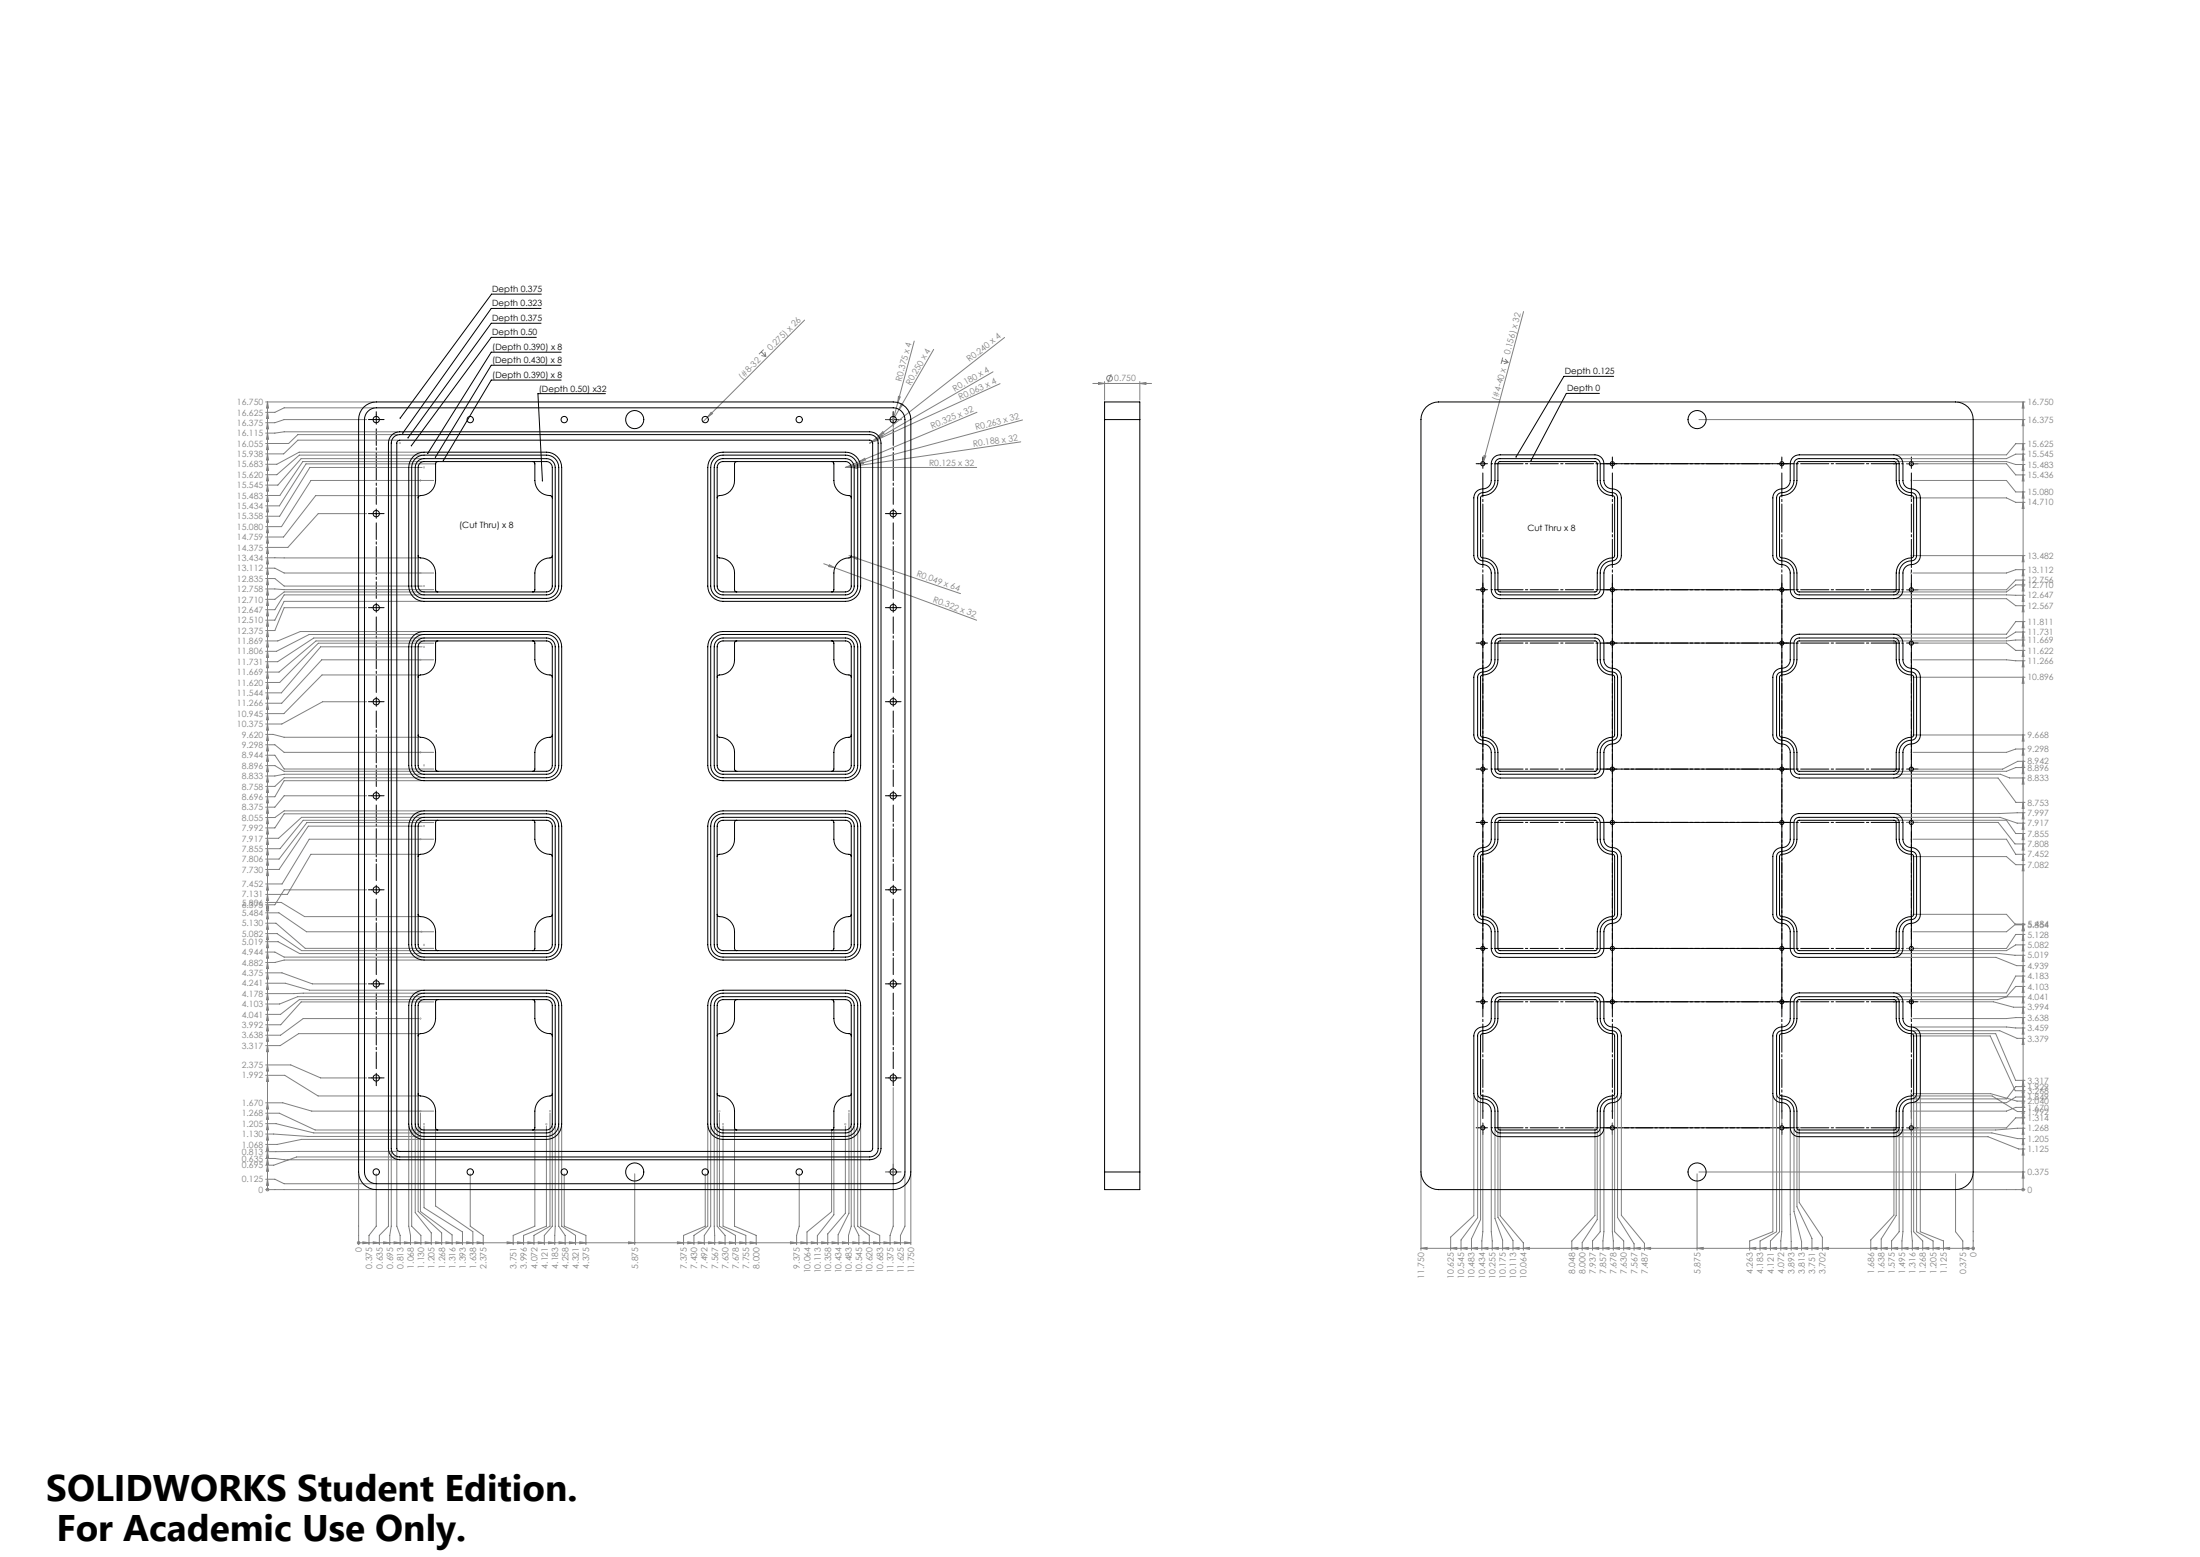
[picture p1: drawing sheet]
<svg xmlns="http://www.w3.org/2000/svg" width="1189mm" height="841mm" viewBox="0 0 1189 841" stroke-linecap="round" stroke-linejoin="round" font-family="sans-serif">
<g fill="none" stroke="#808080" stroke-width=".54">
<path d="M435 173l-53 52M823 168l-21 81M411 190l3 3M411 192l3 1M413 189l-3 2M413 190l1 3M494 184l-9 33M505 189l-19 32M543 182l-68 54M812 195l3 1M812 193l-1 4M813 194l2 2"/>
<path d="M815 196h-2M144 217h58M145 217v3h-1zM145 217v426M485 217l-2 10 3-6M486 214h1l-2 3zM487 218l1 1-2 2zM537 201l-63 36M540 207l-69 32M591 207h31M594 207h3l-3 1zM597 206v10"/>
<path d="M601 202l-2 5M616 207h3v1zM616 206v10M1058 217h36M1093 217v426M1093 217l1 3h-1zM145 228v4h-1zM145 223v3h-1zM145 240v3h-1zM145 234v3h-1zM198 227h-44l-5 1h-5M202 220h-48l-5 3h-5"/>
<path d="M215 238h-54l-8 7h-9M215 235h-54l-5 5h-12M215 233h-61l-10 1M382 225l-2 3M384 223h1l-3 2zM471 239l3-2 1 1zM471 239h-1M474 237l3-2v1zM474 237l-4 2M475 236l-5 3M477 233l1 1-3 2zM528 223l-71 29"/>
<path d="M552 239l-90 13M553 227l-96 25M918 227h176M1093 240l1 3h-1zM1093 227l1 3h-1zM1094 240h-5l-5 6h-59M145 256v4h-1zM145 251v3h-1zM145 245v3h-1zM228 249h-64l-13 19h-7M228 248h-65l-13 14h-6M228 246h-66l-12 10h-6"/>
<path d="M228 244h-66l-12 7h-6M228 252h-61l-16 27h-7M234 260h-66l-16 24h-8M236 251h-71l-14 22h-7M457 252h71M460 252h3v1zM462 252l3-1v1zM462 252h-5M463 251l3-2 1 1zM465 249l2-1h1zM802 249l-1 3M802 246h1l-1 3z"/>
<path d="M1025 249h59l5 2h5M1030 250h54l5 7h5M1034 260h50l5 6h5M1093 257l1 3h-1zM1093 251l1 3h-1zM1093 245l1 4h-1zM1094 245h-5l-5 3h-59M145 268v3h-1zM145 262v3h-1zM145 273v4h-1zM145 279v3h-1zM198 277h-26l-16 19h-12"/>
<path d="M226 268h-55l-18 22h-9M1034 269h50l5 2h5M1093 271l1 4h-1zM1093 266l1 3h-1zM145 296v3h-1zM145 290v3h-1zM145 284v4h-1zM144 318l90 1M144 307h5l5 3h80M144 301h82M144 313h5l5 4h74M145 318v3h-1z"/>
<path d="M145 307v3h-1zM145 301v4h-1zM145 313v3h-1zM228 320h-74l-5 4h-5M445 304l83 31M448 305l3 2-3-1zM459 300l1 1M460 301h3v1zM460 301l59 20M1034 300h60M1093 316l1 3h-1zM1093 313l1 4h-1z"/>
<path d="M1093 308l1 3h-1zM1093 300l1 3h-1zM1094 316h-5l-5 4h-59M1094 313h-5l-5 6h-54M1094 308h-5l-5 2h-50M145 335v3h-1zM145 329v4h-1zM145 324v3h-1zM198 328h-44l-5 13h-5M228 325h-74l-5 10h-5M228 321h-74l-5 8h-5M1025 321l69 1"/>
<path d="M1025 323h59l5 4h5M1093 336l1 3h-1zM1093 327l1 3h-1zM1093 322l1 3h-1zM1094 336h-5l-5 7h-59M145 341v3h-1zM145 357v4h-1zM145 352v3h-1zM145 346v3h-1zM228 346h-57l-20 17h-7M228 341h-66l-12 5h-6M228 345h-58l-20 12h-6"/>
<path d="M228 343h-61l-18 9h-5M228 349h-55l-21 25h-8M234 356h-60l-22 24h-8M234 347h-62l-21 22h-7M1030 347h54l5 4h5M1034 356h50l10 1M1093 351l1 4h-1zM1093 346l1 3h-1zM1093 341l1 4h-1zM1093 357l1 3h-1zM1094 346h-10h-59M1094 341h-5l-5 4h-59"/>
<path d="M145 363v3h-1zM145 380v3h-1zM145 369v3h-1zM145 374v4h-1zM198 379h-24l-22 12h-8M226 365h-52l-21 20h-9M1034 366h60M1093 366l1 3h-1zM144 397h4l6 1h72M145 391v3h-1zM145 397v3h-1zM145 385v4h-1z"/>
<path d="M1034 397h60M1093 397l1 3h-1zM144 414h5l5 3h74M144 408h5l5 7h80M144 402h5l5 4h80M145 419v3h-1zM145 414v3h-1zM145 408v3h-1zM145 402v4h-1zM228 418h-74l-5 1h-5M1025 418h56l5 2h8M1093 415l1 3h-1z"/>
<path d="M1093 411l1 4h-1zM1093 405l1 3h-1zM1094 415h-5l-5 2h-59M1094 411h-3l-9 4h-52M1094 405h-5l-5 1h-50M145 436v3h-1zM145 430v4h-1zM145 425v3h-1zM198 430h-44l-5 6h-5M228 440h-74l-5 7h-5M228 438h-74l-5 4h-5M228 422h-74l-5 8h-5"/>
<path d="M228 420h-74l-5 5h-5M1025 420h55l10 13h4M1093 439l1 3h-1zM1093 433l1 4h-1zM1093 420l1 4h-1zM1094 439h-69M145 458v4h-1zM145 453v3h-1zM145 447v4h-1zM145 442v3h-1zM228 443h-64l-13 15h-7M228 441h-65l-12 12h-7"/>
<path d="M228 446h-61l-16 24h-7M234 453h-67l-15 24h-8M234 444h-68l-15 20h-7M1025 443h59l5 7h5M1025 441h56l9 4h4M1030 444h50l9 12h5M1034 453h50l5 8h5M1093 456l1 3h-1zM1093 450l1 4h-1zM1093 445l1 3h-1zM145 477v4h-1zM145 464v3h-1z"/>
<path d="M145 470v3h-1zM226 461h-58l-13 22h-11M1034 463h50l5 4h5M1093 467l1 3h-1zM1093 461l1 4h-1zM144 499h5l16 13h69M144 493h7l15 10h68M144 487h8l13 8h61M145 489v3h-1zM145 499v3h-1zM145 493v3h-1zM145 487v4h-1z"/>
<path d="M145 483v3h-1zM198 481h-44l-5 8h-5M1034 494h50l5 6h5M1093 499l1 3h-1zM1093 500l1 3h-1zM1094 499h-5l-5 4h-50M144 514h5l5 3h74M144 509h6l12 6h66M144 504h6l13 9h65M145 520v3h-1zM145 514v4h-1zM145 509v3h-1z"/>
<path d="M145 504v4h-1zM228 519h-74l-5 1h-5M1025 515h56l13 1M1025 517h54l11 5h4M1093 516l1 3h-1zM1093 510l1 4h-1zM1093 505l1 3h-1zM1094 510h-5l-5 3h-59M1094 505h-5l-5 7h-54M144 525h8l17 6h29M144 531h10l13 4h61M145 525v4h-1z"/>
<path d="M145 537v3h-1zM145 531v3h-1zM228 540h-66l-10 8h-8M228 538h-67l-10 4h-7M228 536l-84 1M1025 538h69M1085 538l-5 2h-55M1093 538l1 4h-1zM1093 533l1 3h-1zM1093 527l1 3h-1zM1093 522l1 3h-1zM1094 527h-5l-5 9h-59"/>
<path d="M1094 533h-5l-5 5M145 548v3h-1zM145 542v4h-1zM145 554v3h-1zM145 559v3h-1zM226 558h-65l-10 7h-7M226 550h-62l-12 9h-8M234 541h-71l-11 13h-8M1034 558h45l10 26h5M1034 560h42l13 29h5M1034 557h47l9 4h4M1034 555h50h10"/>
<path d="M1038 541h39l11 3h6M1093 555l1 4h-1zM1093 550l1 3h-1zM1093 544l1 3h-1zM1094 550h-10h-50M144 575h13l16 7h25M145 575v4h-1zM145 565v3h-1zM1093 561l1 3h-1zM144 596h9l15 4h66M144 581h10l18 11h54M145 596v3h-1z"/>
<path d="M145 581v3h-1zM483 587v75l-2 5v5M797 592v65l-13 11v7M799 592v66l-9 12v5M800 592v67l-5 10v6M873 592v73l5 5v5M874 592v66l9 14v3M876 592v64l13 16v3M958 592v73l-12 5v5M960 592v73l-9 5v5M962 592v73l-5 5v5M1033 592v73l1 10"/>
<path d="M1034 592h43l13 8h4M1034 591h42l14 4h4M1034 592v73l5 5v5M1036 592v73l9 5v5M1038 592v73l12 5v5M1093 598l1 3h-1zM1093 595l1 3h-1zM1093 587l1 3h-1zM1093 593l1 3h-1zM1093 589l1 3h-1zM1093 584l1 3h-1zM1094 593h-5l-5 3h-50"/>
<path d="M1094 598h-5l-5 2h-50M1094 587h-5l-5 7h-50M144 613l22 1h62M144 607h5l21 5h58M144 601h7l19 9h58M145 618v3h-1zM145 613v3h-1zM145 607v3h-1zM145 601v4h-1zM221 608v54l1 5v5M222 608v54l5 5v5M224 608v47l9 11v6"/>
<path d="M226 608v46l13 12v6M227 601v53l17 13v5M228 615h-65l-13 3h-6M229 608v44l21 13v7M235 610v41l21 14v7M289 610v52l-12 5v5M295 608v54l-12 5v5M297 601v61l-8 5v5M298 608v54l-4 5v5M300 608v64M302 608v54l3 5v5M304 608v54l7 5v5"/>
<path d="M383 608v54l-8 5v5M384 608v54l-3 5v5M386 608v64M388 608v54l4 5v5M389 601v61l8 5v5M391 608v54l12 5v5M397 610v52l12 5v5M449 610v44l-13 11v7M451 610v46l-9 11v5M457 608v47l-10 11v6M459 601v54l-6 12v5M460 608v54l-1 5v5"/>
<path d="M462 608v54l2 5v5M464 608v54l6 5v5M465 608v54l10 5v5M801 607v58v10M806 610v55v10M808 610v48l4 12v5M810 610v48l8 12v5M811 610v47l12 14v4M862 610v47l-13 13v5M863 610v49l-8 12v4M865 610v55l-4 5v5M867 610v55l-1 10"/>
<path d="M871 607v58l1 10M963 601v64l-1 10M968 610v65M970 610v44l4 17v4M971 610v42l8 17v6M972 610v40l13 18v7M1024 610v46l-13 14v5M1025 612h52l13 3h4M1025 614h49l17 7h3M1025 610v47l-8 12v6M1026 610v55l-4 5v5M1028 610v55v10"/>
<path d="M1093 615l1 3h-1zM1093 609l1 4h-1zM1093 604l1 3h-1zM1093 600l1 4h-1zM1094 609l-15 1h-54M1094 604h-5l-5 5h-54M144 637h5l5 2h48M144 626h10h61M145 637v3h-1zM145 626v3h-1zM145 629v4h-1zM145 622v3h-1z"/>
<path d="M194 634v38M203 634v28l-4 5v5M210 621v41l-5 5v5M211 621v41v5v5M214 621v41l2 5v5M215 625h-55l-12 4h-4M215 622h-71M254 634v28l7 5v5M305 634v28l12 5v5M343 634v38M381 634v28l-12 5v5M432 634v28l-1 5v5"/>
<path d="M489 634v28l-2 5v5M492 634v38M768 634v41M917 634v41M918 633h176M1057 634v31l4 5v5M1066 634v41M1093 621l1 3h-1zM1093 633l1 3h-1zM144 643h58M145 643h.1M1058 643h36"/>
<path d="M1093 643h.1M194 671h.1M194 671h298M196 671h3l-3 1zM202 671h3l-3 1zM207 671h4l-4 1zM213 671h3l-3 1zM219 671h3l-3 1zM224 671h3l-3 1zM230 671h3l-3 1zM235 671h4l-4 1zM241 671h3l-3 1z"/>
<path d="M247 671h3l-3 1zM252 671h4l-4 1zM258 671h3l-3 1zM274 671h3l-3 1zM280 671h3l-3 1zM285 671h4l-4 1zM291 671h3l-3 1zM297 671h3l-3 1zM302 671h3l-3 1zM308 671h3l-3 1zM313 671h4l-4 1zM340 671h3l-3 1z"/>
<path d="M366 671h3l-3 1zM372 671h3l-3 1zM377 671h4l-4 1zM383 671h3l-3 1zM389 671h3l-3 1zM394 671h3l-3 1zM400 671h3l-3 1zM405 671h4l-4 1zM427 671h4l-4 1zM433 671h3l-3 1zM438 671h4l-4 1zM444 671h3l-3 1z"/>
<path d="M450 671h3l-3 1zM455 671h4l-4 1zM461 671h3l-3 1zM467 671h3l-3 1zM472 671h3l-3 1zM478 671h3l-3 1zM483 671h4l-4 1zM489 671h3l-3 1zM768 674h3v1zM768 674h298M784 674h3v1zM790 674h3v1z"/>
<path d="M795 674h4v1zM801 674h3v1zM806 674h4v1zM812 674h3v1zM818 674h3v1zM823 674h4v1zM849 674h4v1zM855 674h3v1zM861 674h3v1zM866 674h4v1zM872 674h3v1zM878 674h3v1z"/>
<path d="M883 674h3v1zM889 674h3v1zM917 674h4v1zM946 674h3v1zM951 674h4v1zM957 674h3v1zM962 674h4v1zM968 674h3v1zM974 674h3v1zM979 674h4v1zM985 674h3v1zM1011 674h3v1z"/>
<path d="M1017 674h3v1zM1022 674h4v1zM1028 674h3v1zM1034 674h3v1zM1039 674h3v1zM1045 674h3v1zM1050 674h4v1zM1061 674h3v1zM1066 674h.1"/>
<circle cx="600" cy="204" r="1.5"/>
<circle cx="145" cy="643" r=".7"/>
<circle cx="1093" cy="643" r=".7"/>
<circle cx="194" cy="671" r=".7"/>
<circle cx="1066" cy="674" r=".7"/>
</g>
<g fill="none" stroke="#c0c0c0" stroke-width=".54">
<path d="M216 239h1M216 239v1M227 260h1M227 259l1 1M227 259v1M228 259l-1 1M229 252h1M229 252l1 1M229 252v1M230 252l-1 1M1023 251h1M1023 250l1 1"/>
<path d="M1024 250v1M1024 250l-1 1M1032 260h1M1033 259v1M1032 269h1M1033 269h.1M1033 268v1M1033 300h.1M1033 300v1M227 310h1M227 309l1 1M227 309v1"/>
<path d="M228 309l-1 1M229 317h1M229 316l1 1M229 316v1M230 316l-1 1M1032 310h1M1032 300h1M1033 309v1M227 356h1M227 356l1 1M227 356v1M228 356l-1 1"/>
<path d="M229 349h1M229 349l1 1M229 349v1M230 349l-1 1M1023 347h1M1023 347l1 1M1024 347v1M1024 347l-1 1M1032 356h1M1033 356v1M1032 366h1M1033 365v1"/>
<path d="M1032 397h1M1033 397h.1M227 406h1M227 406l1 1M227 406v1M228 406l-1 1M229 413h1M229 413l1 1M229 413v1M230 413l-1 1M1032 406h1M1033 406v1"/>
<path d="M227 453h1M227 453l1 1M227 453v1M228 453l-1 1M229 446h1M229 446l1 1M229 446v1M230 446l-1 1M1032 453h1M1033 453v1M1032 463h1M1033 462v1"/>
<path d="M1032 494h1M1033 494h.1M1033 493v1M227 503h1M227 503l1 1M228 503v1M228 503l-1 1M229 510h1M229 510l1 1M229 510v1M230 510l-1 1M1032 503h1"/>
<path d="M1033 503v1M227 550h1M227 550l1 1M227 550v1M228 550l-1 1M1023 541h1M1023 541l1 1M1024 541v1M1024 541l-1 1M1032 550h1M1032 560h1M1033 550v1"/>
<path d="M1033 559v1M227 600l1 1M227 600v1M228 600l-1 1M297 600l1 1M297 600v1M298 600l-1 1M388 600l1 1M389 600v1M389 600l-1 1M458 600l1 1M459 600v1"/>
<path d="M459 600l-1 1M801 600l1 1M801 600v1M802 600l-1 1M871 600l1 1M871 600v1M872 600l-1 1M963 600v1M1032 591h1M1033 590v1M1033 600v1M227 600h1"/>
<path d="M229 607h1M229 607l1 1M229 607v1M230 607l-1 1M295 607h1M295 607l1 1M295 607v1M296 607l-1 1M297 600h1M388 600h1M390 607h1M390 607l1 1"/>
<path d="M391 607v1M391 607l-1 1M456 607h1M457 607v1M458 600h1M801 600h1M810 609h1M810 609l1 1M811 609v1M811 609l-1 1M861 609h2M862 609v1"/>
<path d="M871 600h1M962 600h1M972 609h1M972 609l1 1M972 609v1M973 609l-1 1M1023 609h1M1023 609l1 1M1024 609v1M1024 609l-1 1M1032 600h1"/>
</g>
<g fill="none" stroke="#000" stroke-width=".54" stroke-dasharray="15.2 1.3 1.3 1.3">
<path d="M201 227h-2M203 227v-3M203 227h-2M203 227v2M203 227h3M203 224v-2M206 227h2M480 227h-1M483 227v-3M483 227h-3M483 227v2M483 227h2"/>
<path d="M483 224v-2M485 227h2M799 250h-1M801 250v-2M801 250h-2M801 250v3M801 250h3M801 248v-1M869 250h-1M871 250v-2M871 250h-2M871 250v3"/>
<path d="M871 250h3M871 248v-1M963 248v-1M966 250h1M1033 248v-1M1036 250h1M201 277h-2M206 277h2M480 277h-1M485 277h2M799 319h-1M801 319v-3"/>
<path d="M801 319h-2M801 319v2M801 319h3M801 316v-1M869 319h-1M871 319v-3M871 319h-2M871 319v2M871 319h3M871 316v-1M963 316v-1M966 319h1"/>
<path d="M1033 316v-1M1036 319h1M201 328h-2M203 328v-2M203 328h-2M203 328v3M203 328h3M206 328h2M480 328h-1M483 328v-2M483 328h-3M483 328v3"/>
<path d="M483 328h2M485 328h2M799 347h-1M801 347v-2M801 347h-2M801 347v3M801 347h3M869 347h-1M871 347v-2M871 347h-2M871 347v3M871 347h3"/>
<path d="M963 347v-2M963 347h-2M963 347v3M963 347h3M966 347h1M1033 347v-2M1033 347h-2M1033 347v3M1033 347h3M1036 347h1M201 379h-2M203 379v-2"/>
<path d="M203 379h-2M203 379v3M203 379h3M206 379h2M480 379h-1M483 379v-2M483 379h-3M483 379v3M483 379h2M485 379h2M799 415h-1M801 415v-2"/>
<path d="M801 415h-2M801 415v3M801 415h3M869 415h-1M871 415v-2M871 415h-2M871 415v3M871 415h3M963 415v-2M963 415h-2M963 415v3M963 415h3"/>
<path d="M966 415h1M1033 415v-2M1033 415h-2M1033 415v3M1033 415h3M1036 415h1M201 430h-2M203 430v-3M203 430h-2M203 430v2M203 430h3M206 430h2"/>
<path d="M480 430h-1M483 430v-3M483 430h-3M483 430v2M483 430h2M485 430h2M799 444h-1M801 444v-2M801 444h-2M801 444v3M801 444h3M869 444h-1"/>
<path d="M871 444v-2M871 444h-2M871 444v3M871 444h3M963 444v-2M963 444h-2M963 444v3M963 444h3M966 444h1M1033 444v-2M1033 444h-2M1033 444v3"/>
<path d="M1033 444h3M1036 444h1M201 481h-2M203 481v-3M203 481h-2M203 481v2M203 481h3M206 481h2M480 481h-1M483 481v-3M483 481h-3M483 481v2"/>
<path d="M483 481h2M485 481h2M799 512h-1M801 512v-2M801 512h-2M801 512v3M801 512h3M869 512h-1M871 512v-2M871 512h-2M871 512v3M871 512h3"/>
<path d="M963 512v-2M963 512h-2M963 512v3M963 512h3M966 512h1M1033 512v-2M1033 512h-2M1033 512v3M1033 512h3M1036 512h1M201 531h-2M203 531v-2"/>
<path d="M203 531h-2M203 531v3M203 531h3M206 531h2M480 531h-1M483 531v-2M483 531h-3M483 531v3M483 531h2M485 531h2M799 541h-1M801 541v-2"/>
<path d="M801 541h-2M801 541v3M801 541h3M801 544v1M869 541h-1M871 541v-2M871 541h-2M871 541v3M871 541h3M871 544v1M963 541v-2M963 541h-2"/>
<path d="M963 541v3M963 541h3M963 544v1M966 541h1M1033 541v-2M1033 541h-2M1033 541v3M1033 541h3M1033 544v1M1036 541h1M201 582h-2M203 582v-2"/>
<path d="M203 582h-2M203 582v3M203 582h3M203 585v1M206 582h2M480 582h-1M483 582v-2M483 582h-3M483 582v3M483 582h2M483 585v1M485 582h2"/>
<path d="M799 609h-1M801 609v-2M801 609h-2M801 609v3M801 609h3M801 612v1M869 609h-1M871 609v-2M871 609h-2M871 609v3M871 609h3M871 612v1"/>
<path d="M963 609v-2M963 609h-2M963 609v3M963 609h3M963 612v1M966 609h1M1033 609v-2M1033 609h-2M1033 609v3M1033 609h3M1033 612v1M1036 609h1"/>
</g>
<g fill="none" stroke="#000" stroke-width=".54" stroke-dasharray="15.2 1.3 1.3 1.3" stroke-dashoffset="-1.5">
<path d="M806 250h152M876 250h152M806 319h152M876 319h152M806 347h152M876 347h152M806 415h152M876 415h152M806 444h152M876 444h152M806 512h152M876 512h152"/>
<path d="M806 541h152M876 541h152M806 609h152M876 609h152"/>
</g>
<g fill="none" stroke="#000" stroke-width=".54" stroke-dasharray="15.2 1.3 1.3 1.3" stroke-dashoffset="2.3">
<path d="M801 342v-87M871 342v-87M963 342v-87M1033 342v-87M801 410v-86M871 410v-86M963 410v-86M1033 410v-86M801 439v-87M871 439v-87M963 439v-87M1033 439v-87"/>
<path d="M801 507v-87M871 507v-87M963 507v-87M1033 507v-87M801 536v-87M871 536v-87M963 536v-87M1033 536v-87M801 604v-87M871 604v-87M963 604v-87M1033 604v-87"/>
</g>
<g fill="none" stroke="#000" stroke-width=".54" stroke-dasharray="15.2 1.3 1.3 1.3" stroke-dashoffset="6.3">
<path d="M203 272v-40M483 272v-40M203 323v-41M483 323v-41M203 374v-41M483 374v-41M203 425v-41M483 425v-41M203 476v-41M483 476v-41M203 526v-40M483 526v-40"/>
<path d="M203 577v-41M483 577v-41"/>
</g>
<g fill="none" stroke="#000" stroke-width=".54">
<path d="M293 159h-27l-50 67M292 167h-26l-48 67M292 175h-26l-45 61M290 182h-24l-44 59M303 190h-37l-35 55M303 197h-37l-31 50M303 205h-37l-26 44M327 213h-36l2 47M864 212h-17l-20 37M872 203h-27l-26 44M960 250h5M963 248v5"/>
<path d="M1030 250h6M1033 248v5M201 277h5M203 275v5M480 277h5M483 275v5M960 319h5M963 316v5M1030 319h6M1033 316v5"/>
</g>
<path d="M480 227h-1M483 224v-2M483 229v2M485 227h2M480 633h-1M483 631v-2M483 636v1M485 633h2" fill="none" stroke="#808000" stroke-width=".54" stroke-dasharray="15.2 1.3 1.3 1.3"/>
<path d="M480 227h5M483 224v5M480 633h5M483 631v5" fill="none" stroke="#808000" stroke-width=".54"/>
<path d="M217 234h1zM220 236l1 1zM222 241h1zM235 247h1zM239 249h1zM293 259v1zM819 247h1zM827 248l1 1z" fill="#000"/>
<g fill="#808080">
<path d="M462 252l3-1v1z"/>
<path d="M463 251l3-2 1 1z"/>
<path d="M465 249l2-1h1z"/>
<path d="M471 239l3-2 1 1z"/>
<path d="M474 237l3-2v1z"/>
<path d="M477 233l1 1-3 2z"/>
<path d="M384 223h1l-3 2z"/>
<path d="M487 218l1 1-2 2z"/>
<path d="M802 246h1l-1 3z"/>
<path d="M486 214h1l-2 3z"/>
<path d="M448 305l3 2-3-1z"/>
<path d="M460 301h3v1z"/>
<path d="M145 637v3h-1zM145 626v3h-1zM145 629v4h-1zM145 622v3h-1zM145 618v3h-1zM145 613v3h-1zM145 607v3h-1zM145 601v4h-1zM145 575v4h-1zM145 525v4h-1zM145 489v3h-1zM145 436v3h-1zM145 391v3h-1zM145 341v3h-1zM145 296v3h-1zM145 228v4h-1zM145 223v3h-1zM145 217v3h-1zM145 548v3h-1zM145 542v4h-1zM145 537v3h-1zM145 531v3h-1zM145 520v3h-1zM145 514v4h-1zM145 509v3h-1zM145 504v4h-1zM145 458v4h-1zM145 453v3h-1zM145 447v4h-1zM145 442v3h-1zM145 430v4h-1zM145 425v3h-1zM145 419v3h-1zM145 414v3h-1zM145 363v3h-1zM145 357v4h-1zM145 352v3h-1zM145 346v3h-1zM145 335v3h-1zM145 329v4h-1zM145 324v3h-1zM145 268v3h-1zM145 262v3h-1zM145 256v4h-1zM145 251v3h-1zM145 245v3h-1zM145 240v3h-1zM145 234v3h-1zM145 596v3h-1zM145 581v3h-1zM145 565v3h-1zM145 554v3h-1zM145 499v3h-1zM145 493v3h-1zM145 487v4h-1zM145 483v3h-1zM145 477v4h-1zM145 464v3h-1zM145 408v3h-1zM145 402v4h-1zM145 397v3h-1zM145 385v4h-1zM145 380v3h-1zM145 369v3h-1zM145 318v3h-1zM145 307v3h-1zM145 301v4h-1zM145 290v3h-1zM145 284v4h-1zM145 273v4h-1zM145 470v3h-1zM145 559v3h-1zM145 374v4h-1zM145 279v3h-1zM145 313v3h-1zM1093 621l1 3h-1zM1093 615l1 3h-1zM1093 609l1 4h-1zM1093 604l1 3h-1zM1093 598l1 3h-1zM1093 595l1 3h-1zM1093 600l1 4h-1zM1093 587l1 3h-1zM1093 593l1 3h-1zM1093 589l1 3h-1zM1093 584l1 3h-1zM1093 561l1 3h-1zM1093 555l1 4h-1zM1093 550l1 3h-1zM1093 544l1 3h-1zM1093 538l1 4h-1zM1093 533l1 3h-1zM1093 527l1 3h-1zM1093 522l1 3h-1zM1093 516l1 3h-1zM1093 510l1 4h-1zM1093 505l1 3h-1zM1093 499l1 3h-1zM1093 500l1 3h-1zM1093 467l1 3h-1zM1093 456l1 3h-1zM1093 450l1 4h-1zM1093 445l1 3h-1zM1093 439l1 3h-1zM1093 433l1 4h-1zM1093 420l1 4h-1zM1093 415l1 3h-1zM1093 411l1 4h-1zM1093 405l1 3h-1zM1093 366l1 3h-1zM1093 351l1 4h-1zM1093 346l1 3h-1zM1093 341l1 4h-1zM1093 336l1 3h-1zM1093 327l1 3h-1zM1093 322l1 3h-1zM1093 316l1 3h-1zM1093 313l1 4h-1zM1093 308l1 3h-1zM1093 300l1 3h-1zM1093 271l1 4h-1zM1093 266l1 3h-1zM1093 257l1 3h-1zM1093 251l1 3h-1zM1093 245l1 4h-1zM1093 240l1 3h-1zM1093 217l1 3h-1zM1093 461l1 4h-1zM1093 357l1 3h-1zM1093 397l1 3h-1zM1093 633l1 3h-1zM1093 227l1 3h-1z"/>
<path d="M196 671h3l-3 1zM202 671h3l-3 1zM207 671h4l-4 1zM213 671h3l-3 1zM219 671h3l-3 1zM224 671h3l-3 1zM230 671h3l-3 1zM235 671h4l-4 1zM252 671h4l-4 1zM274 671h3l-3 1zM291 671h3l-3 1zM297 671h3l-3 1zM302 671h3l-3 1zM308 671h3l-3 1zM372 671h3l-3 1zM377 671h4l-4 1zM383 671h3l-3 1zM389 671h3l-3 1zM405 671h4l-4 1zM438 671h4l-4 1zM455 671h4l-4 1zM461 671h3l-3 1zM467 671h3l-3 1zM472 671h3l-3 1zM483 671h4l-4 1zM489 671h3l-3 1zM247 671h3l-3 1zM241 671h3l-3 1zM280 671h3l-3 1zM285 671h4l-4 1zM400 671h3l-3 1zM394 671h3l-3 1zM433 671h3l-3 1zM450 671h3l-3 1zM444 671h3l-3 1zM258 671h3l-3 1zM313 671h4l-4 1zM366 671h3l-3 1zM427 671h4l-4 1zM478 671h3l-3 1zM340 671h3l-3 1zM1061 674h3v1zM1050 674h4v1zM1045 674h3v1zM1039 674h3v1zM1034 674h3v1zM1011 674h3v1zM1028 674h3v1zM1022 674h4v1zM1017 674h3v1zM985 674h3v1zM979 674h4v1zM974 674h3v1zM968 674h3v1zM962 674h4v1zM957 674h3v1zM951 674h4v1zM946 674h3v1zM889 674h3v1zM883 674h3v1zM878 674h3v1zM872 674h3v1zM866 674h4v1zM861 674h3v1zM855 674h3v1zM849 674h4v1zM823 674h4v1zM818 674h3v1zM812 674h3v1zM806 674h4v1zM801 674h3v1zM795 674h4v1zM790 674h3v1zM784 674h3v1zM768 674h3v1zM917 674h4v1z"/>
<path d="M460 252l3 1v-1zM594 207h3l-3 1zM616 207h3v1z"/>
</g>
<g fill="none" stroke="#000" stroke-width=".54">
<path d="M197 220a10 10 0 0 1 6-3h280a10 10 0 0 1 9 10v406a10 10 0 0 1-9 10h-280a10 10 0 0 1-9-10v-406a9 9 0 0 1 3-7zM771 220a10 10 0 0 1 6-3h280a10 10 0 0 1 9 10v406a10 10 0 0 1-9 10h-280a10 10 0 0 1-9-10v-406a10 10 0 0 1 3-7zM199 222l2-1 2-1h280a6 6 0 0 1 6 7v406a6 6 0 0 1-6 6h-280a6 6 0 0 1-6-6v-406v-3zM212 235l2-1 2-1h254a6 6 0 0 1 6 6v381a6 6 0 0 1-6 6h-254a6 6 0 0 1-6-6v-381v-2zM213 236l3-1h254a5 5 0 0 1 5 4v381a5 5 0 0 1-5 5h-254a5 5 0 0 1-5-5v-381zM215 238h1h254h1l1 382-1 2h-255l-1-1-1-382zM597 227v-10h19v10M597 227h19M597 227v406M616 227v406M223 247a8 8 0 0 1 6-3h66a8 8 0 0 1 9 8v65a8 8 0 0 1-9 8h-66a8 8 0 0 1-8-8v-65a8 8 0 0 1 2-5zM224 248l3-2h2h66a7 7 0 0 1 7 6v65a7 7 0 0 1-7 6h-66a7 7 0 0 1-7-6v-65l1-2z"/>
<path d="M226 249l3-1h66a5 5 0 0 1 5 4v65a5 5 0 0 1-5 4h-66a5 5 0 0 1-5-4v-65zM227 250l2-1h66a3 3 0 0 1 3 3v65a3 3 0 0 1-3 3h-66a3 3 0 0 1-3-3v-65zM237 249l-2 2v9a9 9 0 0 1-9 8v1M288 249l1 1v10a9 9 0 0 0 9 8v1M385 247a8 8 0 0 1 6-3h66a8 8 0 0 1 8 8v65a8 8 0 0 1-8 8h-66a8 8 0 0 1-8-8v-65a8 8 0 0 1 2-5zM386 248l2-2h3h66a7 7 0 0 1 7 6v65a7 7 0 0 1-7 6h-66a7 7 0 0 1-7-6v-65l1-2zM387 249l4-1h66a5 5 0 0 1 5 4v65a5 5 0 0 1-5 4h-66a5 5 0 0 1-5-4v-65zM389 250l2-1h66a3 3 0 0 1 3 3v65a3 3 0 0 1-3 3h-66a3 3 0 0 1-3-3v-65zM398 249l-1 2v9a9 9 0 0 1-9 8v1M449 249l2 2v9a9 9 0 0 0 9 8v1M807 247l4-1h51a5 5 0 0 1 5 5v9a5 5 0 0 0 6 4l2 2 1 3v31a6 6 0 0 1-6 5l-2 1-1 3v10a5 5 0 0 1-5 4h-51a5 5 0 0 1-5-4v-9a6 6 0 0 0-6-5l-3-2v-3v-31a6 6 0 0 1 6-5l2-1 1-3v-10zM809 249l2-1h51a2.8 2.8 0 0 1 3 3v9a7 7 0 0 0 7 6l2 1v2v31a3 3 0 0 1-4 3l-3 2-2 2v12a2.8 2.8 0 0 1-3 2h-51a2.8 2.8 0 0 1-3-2v-9a7 7 0 0 0-8-7l-1-1v-2v-31a3 3 0 0 1 4-3l3-2 1-2 1-11z"/>
<path d="M810 250l52-1 1 2v9a9 9 0 0 0 9 8l1 32-1 1a9 9 0 0 0-9 9v9l-1 1h-52v-1v-9a9 9 0 0 0-9-9l-1-32 1-1a9 9 0 0 0 9-8zM969 247l3-1h52a5 5 0 0 1 4 5v9a5 5 0 0 0 7 4l2 2 1 2v32a6 6 0 0 1-7 5l-2 2v2l-1 10a5 5 0 0 1-4 4h-52a5 5 0 0 1-4-4v-9a5 5 0 0 0-7-5l-1-1-2-3v-32a6 6 0 0 1 7-5l1-1 1-3 1-9zM970 249l2-1h52a2.8 2.8 0 0 1 2 3v9a7 7 0 0 0 8 6l1 1 1 2v31a3 3 0 0 1-4 3l-4 2-1 2-1 12a2.8 2.8 0 0 1-2 2h-52a2.8 2.8 0 0 1-2-2v-9a7 7 0 0 0-8-7l-1-1-1-2v-31a3 3 0 0 1 4-3l3-1 2-3 1-12zM972 250l52-1 1 2v9a9 9 0 0 0 9 8v32v1a9 9 0 0 0-9 9v9l-1 1h-52l-1-1v-9a9 9 0 0 0-9-9v-32v-1a9 9 0 0 0 9-8zM226 300l1 1a9 9 0 0 1 8 9v9l2 1M298 300v1a9 9 0 0 0-9 9v9l-1 1M388 300v1a9 9 0 0 1 9 9v9l1 1M460 300v1a9 9 0 0 0-9 9v9l-2 1M223 344a8 8 0 0 1 6-3h66a8 8 0 0 1 9 8v64a8 8 0 0 1-9 9h-66a8 8 0 0 1-8-9v-64a8 8 0 0 1 2-5zM224 345l3-2h2h66a7 7 0 0 1 7 6v64a7 7 0 0 1-7 7h-66a7 7 0 0 1-7-7v-64l1-2zM226 346l3-1h66a5 5 0 0 1 5 4v64a5 5 0 0 1-5 5h-66a5 5 0 0 1-5-5v-64zM227 347l2-1h66a3 3 0 0 1 3 3v64a3 3 0 0 1-3 4h-66a3 3 0 0 1-3-4v-64z"/>
<path d="M237 346l-2 1v9a9 9 0 0 1-9 9v1M288 346l1 1v9a9 9 0 0 0 9 9v1M385 344a8 8 0 0 1 6-3h66a8 8 0 0 1 8 8v64a8 8 0 0 1-8 9h-66a8 8 0 0 1-8-9v-64a8 8 0 0 1 2-5zM386 345l2-2h3h66a7 7 0 0 1 7 6v64a7 7 0 0 1-7 7h-66a7 7 0 0 1-7-7v-64l1-2zM387 346l4-1h66a5 5 0 0 1 5 4v64a5 5 0 0 1-5 5h-66a5 5 0 0 1-5-5v-64zM389 347l2-1h66a3 3 0 0 1 3 3v64a3 3 0 0 1-3 4h-66a3 3 0 0 1-3-4v-64zM398 346l-1 1v9a9 9 0 0 1-9 9v1M449 346l2 1v9a9 9 0 0 0 9 9v1M807 344l4-1h51a5 5 0 0 1 5 4v9a5 5 0 0 0 6 5l2 2 1 3v31a6 6 0 0 1-6 5l-2 1-1 2v10a5 5 0 0 1-5 5h-51a5 5 0 0 1-5-5v-9a6 6 0 0 0-6-5l-3-1v-3v-31a6 6 0 0 1 6-5l2-1 1-3v-11zM809 345h2h51a2.8 2.8 0 0 1 3 2v9a7 7 0 0 0 7 7l2 1v2v31a3 3 0 0 1-4 3l-2 1-3 3v11a2.8 2.8 0 0 1-3 3h-51a2.8 2.8 0 0 1-3-3v-9a7 7 0 0 0-8-6l-1-1v-2v-31a3 3 0 0 1 4-3l2-1 2-3 1-12zM810 347l52-1 1 1v9a9 9 0 0 0 9 9l1 32-1 1a9 9 0 0 0-9 8v9l-1 2h-51l-1-2v-9a9 9 0 0 0-9-8l-1-32 1-1a9 9 0 0 0 9-9zM969 344l3-1h52a5 5 0 0 1 4 4v9a5 5 0 0 0 7 5l2 2 1 2v32a6 6 0 0 1-7 5l-2 2v1l-1 10a5 5 0 0 1-4 5h-52a5 5 0 0 1-4-5v-9a5 5 0 0 0-7-5l-1-1-2-2v-32a6 6 0 0 1 7-5l1-1 1-3 1-11z"/>
<path d="M970 345h2h52a2.8 2.8 0 0 1 2 2v9a7 7 0 0 0 8 7l1 1 1 2v31a3 3 0 0 1-4 3l-3 1-2 3-1 11a2.8 2.8 0 0 1-2 3h-52a2.8 2.8 0 0 1-2-3v-9a7 7 0 0 0-8-6l-1-1-1-2v-31a3 3 0 0 1 4-3l3-1 2-3 1-12zM972 347l52-1 1 1v9a9 9 0 0 0 9 9v32v1a9 9 0 0 0-9 8v9l-1 2h-52l-1-1v-10a9 9 0 0 0-9-8v-32v-1a9 9 0 0 0 9-9zM226 397l1 1a9 9 0 0 1 8 8v9l2 2M298 397v1a9 9 0 0 0-9 8v10l-1 1M388 397v1a9 9 0 0 1 9 8v9l1 2M460 397v1a9 9 0 0 0-9 8v9l-2 2M223 440a8 8 0 0 1 6-2h66a8 8 0 0 1 9 8v64a8 8 0 0 1-9 9h-66a8 8 0 0 1-8-9v-64a8 8 0 0 1 2-6zM224 442l3-2h2h66a7 7 0 0 1 7 6v64a7 7 0 0 1-7 7h-66a7 7 0 0 1-7-7v-64l1-2zM226 443l3-2h66a5 5 0 0 1 5 5v64a5 5 0 0 1-5 5h-66a5 5 0 0 1-5-5v-64zM227 444l2-1h66a3 3 0 0 1 3 3v64a3 3 0 0 1-3 3h-66a3 3 0 0 1-3-3v-64zM237 443l-2 1v9a9 9 0 0 1-9 9v1M288 443l1 1v9a9 9 0 0 0 9 9v1"/>
<path d="M385 440a8 8 0 0 1 6-2h66a8 8 0 0 1 8 8v64a8 8 0 0 1-8 9h-66a8 8 0 0 1-8-9v-64a8 8 0 0 1 2-6zM386 442l2-2h3h66a7 7 0 0 1 7 6v64a7 7 0 0 1-7 7h-66a7 7 0 0 1-7-7v-64l1-2zM387 443l4-2h66a5 5 0 0 1 5 5v64a5 5 0 0 1-5 5h-66a5 5 0 0 1-5-5v-64zM389 444l2-1h66a3 3 0 0 1 3 3v64a3 3 0 0 1-3 3h-66a3 3 0 0 1-3-3v-64zM398 443l-1 1v9a9 9 0 0 1-9 9v1M449 443l2 1v9a9 9 0 0 0 9 9v1M807 441l4-2h51a5 5 0 0 1 5 5v9a5 5 0 0 0 6 5l2 2 1 3v31a6 6 0 0 1-6 5l-2 1-1 2v10a5 5 0 0 1-5 5h-51a5 5 0 0 1-5-5v-9a6 6 0 0 0-6-5l-3-1v-3v-31a6 6 0 0 1 6-6h2l1-3v-11zM809 442l2-1h51a2.8 2.8 0 0 1 3 3v9a7 7 0 0 0 7 7l2 1v2v31a3 3 0 0 1-4 3l-2 1-3 3v11a2.8 2.8 0 0 1-3 3h-51a2.8 2.8 0 0 1-3-3v-9a7 7 0 0 0-8-7l-1-1v-1v-31a3 3 0 0 1 4-3l2-1 2-3 1-12zM810 443h52l1 1v9a9 9 0 0 0 9 9l1 32-1 1a9 9 0 0 0-9 8v9l-1 1h-51l-1-1v-9a9 9 0 0 0-9-8l-1-33h1a9 9 0 0 0 9-9zM969 441l3-2h52a5 5 0 0 1 4 5v9a5 5 0 0 0 7 5l1 1 2 3v32a6 6 0 0 1-7 5l-2 2v1l-1 10a5 5 0 0 1-4 5h-52a5 5 0 0 1-4-5v-9a5 5 0 0 0-7-5l-2-1-1-2v-32a6 6 0 0 1 7-6h1l1-3 1-10zM970 442l2-1h52a2.8 2.8 0 0 1 2 3v9a7 7 0 0 0 8 7l1 1 1 2v31a3 3 0 0 1-4 3l-3 1-2 3-1 11a2.8 2.8 0 0 1-2 3h-52a2.8 2.8 0 0 1-2-3v-9a7 7 0 0 0-8-7l-1-1-1-1v-31a3 3 0 0 1 4-3l3-1 2-3 1-12zM972 443h52l1 1v9a9 9 0 0 0 9 9v32v1a9 9 0 0 0-9 8v9l-1 1h-52l-1-1v-9a9 9 0 0 0-9-8v-32v-1a9 9 0 0 0 9-9z"/>
<path d="M226 494l1 1a9 9 0 0 1 8 8v9l2 1M298 494v1a9 9 0 0 0-9 8v9l-1 1M388 494v1a9 9 0 0 1 9 8v9l1 1M460 494v1a9 9 0 0 0-9 8v9l-2 1M223 537a8 8 0 0 1 6-2h66a8 8 0 0 1 9 8v64a8 8 0 0 1-9 8h-66a8 8 0 0 1-8-8v-64a8 8 0 0 1 2-6zM224 538l3-1 2-1h66a7 7 0 0 1 7 7v64a7 7 0 0 1-7 7h-66a7 7 0 0 1-7-7v-64l1-2zM226 540l3-2h66a5 5 0 0 1 5 5v64a5 5 0 0 1-5 5h-66a5 5 0 0 1-5-5v-64zM237 540l-2 1v9a9 9 0 0 1-9 9v1M288 540l1 1v9a9 9 0 0 0 9 9v1M385 537a8 8 0 0 1 6-2h66a8 8 0 0 1 8 8v64a8 8 0 0 1-8 8h-66a8 8 0 0 1-8-8v-64a8 8 0 0 1 2-6zM386 538l2-1 3-1h66a7 7 0 0 1 7 7v64a7 7 0 0 1-7 7h-66a7 7 0 0 1-7-7v-64l1-2zM387 540l4-2h66a5 5 0 0 1 5 5v64a5 5 0 0 1-5 5h-66a5 5 0 0 1-5-5v-64z"/>
<path d="M398 540l-1 1v9a9 9 0 0 1-9 9v1M449 540l2 1v9a9 9 0 0 0 9 9v1M807 538l4-2h51a5 5 0 0 1 5 5v9a5 5 0 0 0 6 5l2 2 1 3v31a6 6 0 0 1-6 5l-2 1-1 2v10a5 5 0 0 1-5 5h-51a5 5 0 0 1-5-5v-9a6 6 0 0 0-6-5l-3-2v-2v-31a6 6 0 0 1 6-6l2-1 1-2v-11zM809 539l2-1h51a2.8 2.8 0 0 1 3 3v9a7 7 0 0 0 7 7l2 1v2v31a3 3 0 0 1-4 3l-2 1-3 3v11a2.8 2.8 0 0 1-3 3h-51a2.8 2.8 0 0 1-3-3v-9a7 7 0 0 0-8-7l-1-1v-1v-31a3 3 0 0 1 4-3l3-2 1-2 1-12zM969 538l3-2h52a5 5 0 0 1 4 5v9a5 5 0 0 0 7 5l1 1 2 3v32a6 6 0 0 1-7 5l-2 2v1l-1 10a5 5 0 0 1-4 5h-52a5 5 0 0 1-4-5v-9a5 5 0 0 0-7-5l-2-2-1-1v-32a6 6 0 0 1 7-6l1-1 1-2 1-11zM970 539l2-1h52a2.8 2.8 0 0 1 2 3v9a7 7 0 0 0 8 7l1 1 1 2v31a3 3 0 0 1-4 3l-3 1-2 3-1 11a2.8 2.8 0 0 1-2 3h-52a2.8 2.8 0 0 1-2-3v-9a7 7 0 0 0-8-7l-1-1-1-1v-31a3 3 0 0 1 4-3l4-2 1-2 1-12zM227 541l2-1h66a3 3 0 0 1 3 3v64a3 3 0 0 1-3 3h-66a3 3 0 0 1-3-3v-64zM389 541l2-1h66a3 3 0 0 1 3 3v64a3 3 0 0 1-3 3h-66a3 3 0 0 1-3-3v-64zM810 540h52l1 1v9a9 9 0 0 0 9 9l1 32-1 1a9 9 0 0 0-9 8v9l-1 1h-51l-1-1v-9a9 9 0 0 0-9-8l-1-33h1a9 9 0 0 0 9-9zM972 540h52l1 1v9a9 9 0 0 0 9 9v32v1a9 9 0 0 0-9 8v9l-1 1h-52l-1-1v-9a9 9 0 0 0-9-8v-32v-1a9 9 0 0 0 9-9zM226 591l1 1a9 9 0 0 1 8 8v9l2 1M298 591v1a9 9 0 0 0-9 8v9l-1 1"/>
<path d="M388 591v1a9 9 0 0 1 9 8v9l1 1M460 591v1a9 9 0 0 0-9 8v9l-2 1M597 633v10h19v-10M597 633h19"/>
<circle cx="203" cy="227" r="1.7"/>
<circle cx="254" cy="227" r="1.7"/>
<circle cx="305" cy="227" r="1.7"/>
<circle cx="343" cy="227" r="5"/>
<circle cx="381" cy="227" r="1.7"/>
<circle cx="432" cy="227" r="1.7"/>
<circle cx="483" cy="227" r="1.7"/>
<circle cx="917" cy="227" r="5"/>
<circle cx="801" cy="250" r="1.1"/>
<circle cx="871" cy="250" r="1.1"/>
<circle cx="963" cy="250" r="1.1"/>
<circle cx="1033" cy="250" r="1.1"/>
<circle cx="203" cy="277" r="1.7"/>
<circle cx="483" cy="277" r="1.7"/>
<circle cx="801" cy="319" r="1.1"/>
<circle cx="871" cy="319" r="1.1"/>
<circle cx="963" cy="319" r="1.1"/>
<circle cx="1033" cy="319" r="1.1"/>
<circle cx="203" cy="328" r="1.7"/>
<circle cx="483" cy="328" r="1.7"/>
<circle cx="801" cy="347" r="1.1"/>
<circle cx="871" cy="347" r="1.1"/>
<circle cx="963" cy="347" r="1.1"/>
<circle cx="1033" cy="347" r="1.1"/>
<circle cx="203" cy="379" r="1.7"/>
<circle cx="483" cy="379" r="1.7"/>
<circle cx="801" cy="415" r="1.1"/>
<circle cx="871" cy="415" r="1.1"/>
<circle cx="963" cy="415" r="1.1"/>
<circle cx="1033" cy="415" r="1.1"/>
<circle cx="203" cy="430" r="1.7"/>
<circle cx="483" cy="430" r="1.7"/>
<circle cx="801" cy="444" r="1.1"/>
<circle cx="871" cy="444" r="1.1"/>
<circle cx="963" cy="444" r="1.1"/>
<circle cx="1033" cy="444" r="1.1"/>
<circle cx="203" cy="481" r="1.7"/>
<circle cx="483" cy="481" r="1.7"/>
<circle cx="801" cy="512" r="1.1"/>
<circle cx="871" cy="512" r="1.1"/>
<circle cx="963" cy="512" r="1.1"/>
<circle cx="1033" cy="512" r="1.1"/>
<circle cx="203" cy="531" r="1.7"/>
<circle cx="483" cy="531" r="1.7"/>
<circle cx="801" cy="541" r="1.1"/>
<circle cx="871" cy="541" r="1.1"/>
<circle cx="963" cy="541" r="1.1"/>
<circle cx="1033" cy="541" r="1.1"/>
<circle cx="203" cy="582" r="1.7"/>
<circle cx="483" cy="582" r="1.7"/>
<circle cx="801" cy="609" r="1.1"/>
<circle cx="871" cy="609" r="1.1"/>
<circle cx="963" cy="609" r="1.1"/>
<circle cx="1033" cy="609" r="1.1"/>
<circle cx="203" cy="633" r="1.7"/>
<circle cx="254" cy="633" r="1.7"/>
<circle cx="305" cy="633" r="1.7"/>
<circle cx="343" cy="633" r="5"/>
<circle cx="381" cy="633" r="1.7"/>
<circle cx="432" cy="633" r="1.7"/>
<circle cx="483" cy="633" r="1.7"/>
<circle cx="917" cy="633" r="5"/>
</g>
<g font-size="20">
<text x="25" y="811">SOLIDWORKS Student Edition.</text>
<text x="31" y="832">For Academic Use Only.</text>
</g>
<g font-size="4.7">
<text x="266" y="158">Depth 0.375</text>
<text x="266" y="165">Depth 0.323</text>
<text x="266" y="174">Depth 0.375</text>
<text x="266" y="181">Depth 0.50</text>
<text x="266" y="189">(Depth 0.390) x 8</text>
<text x="266" y="196">(Depth 0.430) x 8</text>
<text x="846" y="202">Depth 0.125</text>
<text x="266" y="204">(Depth 0.390) x 8</text>
<text x="291" y="212">(Depth 0.50) x32</text>
<text x="847" y="211">Depth 0</text>
<text x="248" y="285">(Cut Thru) x 8</text>
<text x="825" y="287">Cut Thru x 8</text>
</g>
<g font-size="4.7" fill="#808080">
<text x="417" y="190" transform="rotate(-45 417 190)">0.275) x 26</text>
<text x="816" y="192" transform="rotate(-75 816 192)">0.156) x 32</text>
<text x="524" y="196" transform="rotate(-38 524 196)">R0.240 x 4</text>
<text x="401" y="205" transform="rotate(-45 401 205)">(#8-32</text>
<text x="487" y="206" transform="rotate(-75 487 206)">R0.375 x 4</text>
<text x="492" y="208" transform="rotate(-60 492 208)">R0.250 x 4</text>
<text x="602" y="206">0.750</text>
<text x="516" y="212" transform="rotate(-30 516 212)">R0.180 x 4</text>
<text x="519" y="216" transform="rotate(-25 519 216)">R0.063 x 4</text>
<text x="128" y="219">16.750</text>
<text x="809" y="216" transform="rotate(-75 809 216)">(#4-40 x</text>
<text x="1096" y="219">16.750</text>
<text x="128" y="224">16.625</text>
<text x="128" y="230">16.375</text>
<text x="504" y="232" transform="rotate(-23 504 232)">R0.325 x 32</text>
<text x="527" y="233" transform="rotate(-15 527 233)">R0.263 x 32</text>
<text x="1096" y="228">16.375</text>
<text x="128" y="236">16.115</text>
<text x="128" y="241">16.055</text>
<text x="526" y="241" transform="rotate(-8 526 241)">R0.188 x 32</text>
<text x="1096" y="241">15.625</text>
<text x="128" y="247">15.938</text>
<text x="502" y="251">R0.125 x 32</text>
<text x="1096" y="247">15.545</text>
<text x="128" y="252">15.683</text>
<text x="1096" y="253">15.483</text>
<text x="128" y="264">15.545</text>
<text x="128" y="258">15.620</text>
<text x="1096" y="258">15.436</text>
<text x="128" y="269">15.483</text>
<text x="1096" y="267">15.080</text>
<text x="128" y="275">15.434</text>
<text x="1096" y="273">14.710</text>
<text x="128" y="281">15.358</text>
<text x="128" y="286">15.080</text>
<text x="128" y="292">14.759</text>
<text x="128" y="297">14.375</text>
<text x="128" y="303">13.434</text>
<text x="1096" y="302">13.482</text>
<text x="128" y="309">13.112</text>
<text x="495" y="311" transform="rotate(19 495 311)">R0.049 x 64</text>
<text x="1096" y="309">13.112</text>
<text x="128" y="314">12.835</text>
<text x="1096" y="318">12.710</text>
<text x="1096" y="315">12.756</text>
<text x="128" y="320">12.758</text>
<text x="1096" y="323">12.647</text>
<text x="128" y="325">12.710</text>
<text x="504" y="325" transform="rotate(20 504 325)">R0.322 x 32</text>
<text x="1096" y="329">12.567</text>
<text x="128" y="331">12.647</text>
<text x="128" y="337">12.510</text>
<text x="1096" y="337">11.811</text>
<text x="128" y="342">12.375</text>
<text x="128" y="348">11.869</text>
<text x="1096" y="347">11.669</text>
<text x="1096" y="343">11.731</text>
<text x="128" y="354">11.806</text>
<text x="1096" y="353">11.622</text>
<text x="128" y="359">11.731</text>
<text x="1096" y="359">11.266</text>
<text x="128" y="365">11.669</text>
<text x="128" y="370">11.620</text>
<text x="1096" y="368">10.896</text>
<text x="128" y="376">11.544</text>
<text x="128" y="382">11.266</text>
<text x="128" y="387">10.945</text>
<text x="128" y="393">10.375</text>
<text x="131" y="398">9.620</text>
<text x="1096" y="399">9.668</text>
<text x="131" y="404">9.298</text>
<text x="1096" y="406">9.298</text>
<text x="131" y="410">8.944</text>
<text x="1096" y="413">8.942</text>
<text x="131" y="415">8.896</text>
<text x="1096" y="416">8.896</text>
<text x="131" y="421">8.833</text>
<text x="1096" y="422">8.833</text>
<text x="131" y="426">8.758</text>
<text x="131" y="438">8.375</text>
<text x="131" y="432">8.696</text>
<text x="1096" y="435">8.753</text>
<text x="131" y="443">8.055</text>
<text x="1096" y="441">7.997</text>
<text x="131" y="449">7.992</text>
<text x="1096" y="446">7.917</text>
<text x="131" y="455">7.917</text>
<text x="1096" y="452">7.855</text>
<text x="131" y="460">7.855</text>
<text x="1096" y="458">7.808</text>
<text x="131" y="466">7.806</text>
<text x="1096" y="463">7.452</text>
<text x="131" y="471">7.730</text>
<text x="1096" y="469">7.082</text>
<text x="131" y="479">7.452</text>
<text x="131" y="485">7.131</text>
<text x="131" y="490">6.375</text>
<text x="131" y="489">5.806</text>
<text x="131" y="495">5.484</text>
<text x="131" y="500">5.130</text>
<text x="1096" y="501">5.484</text>
<text x="1096" y="501">5.854</text>
<text x="131" y="506">5.082</text>
<text x="1096" y="506">5.128</text>
<text x="131" y="516">4.944</text>
<text x="131" y="510">5.019</text>
<text x="1096" y="512">5.082</text>
<text x="131" y="522">4.882</text>
<text x="1096" y="518">5.019</text>
<text x="131" y="527">4.375</text>
<text x="1096" y="523">4.939</text>
<text x="131" y="533">4.241</text>
<text x="1096" y="529">4.183</text>
<text x="131" y="538">4.178</text>
<text x="1096" y="535">4.103</text>
<text x="131" y="544">4.103</text>
<text x="1096" y="546">3.994</text>
<text x="1096" y="540">4.041</text>
<text x="131" y="550">4.041</text>
<text x="1096" y="551">3.638</text>
<text x="131" y="555">3.992</text>
<text x="1096" y="557">3.459</text>
<text x="131" y="561">3.638</text>
<text x="1096" y="563">3.379</text>
<text x="131" y="566">3.317</text>
<text x="131" y="577">2.375</text>
<text x="131" y="583">1.992</text>
<text x="1096" y="585">3.317</text>
<text x="1096" y="589">1.929</text>
<text x="1096" y="591">3.268</text>
<text x="131" y="597">1.670</text>
<text x="1096" y="600">1.670</text>
<text x="1096" y="597">2.040</text>
<text x="1096" y="594">1.849</text>
<text x="131" y="603">1.268</text>
<text x="1096" y="606">1.314</text>
<text x="1096" y="602">1.992</text>
<text x="131" y="609">1.205</text>
<text x="1096" y="611">1.268</text>
<text x="131" y="614">1.130</text>
<text x="1096" y="617">1.205</text>
<text x="131" y="624">0.813</text>
<text x="131" y="620">1.068</text>
<text x="1096" y="622">1.125</text>
<text x="131" y="627">0.635</text>
<text x="131" y="631">0.695</text>
<text x="1096" y="635">0.375</text>
<text x="131" y="639">0.125</text>
<text x="140" y="644">0</text>
<text x="1096" y="644">0</text>
<text x="196" y="676" transform="rotate(-90 196 676)">0</text>
<text x="1068" y="679" transform="rotate(-90 1068 679)">0</text>
<text x="201" y="685" transform="rotate(-90 201 685)">0.375</text>
<text x="207" y="685" transform="rotate(-90 207 685)">0.635</text>
<text x="212" y="685" transform="rotate(-90 212 685)">0.695</text>
<text x="218" y="685" transform="rotate(-90 218 685)">0.813</text>
<text x="224" y="685" transform="rotate(-90 224 685)">1.068</text>
<text x="229" y="685" transform="rotate(-90 229 685)">1.130</text>
<text x="235" y="685" transform="rotate(-90 235 685)">1.205</text>
<text x="241" y="685" transform="rotate(-90 241 685)">1.268</text>
<text x="246" y="685" transform="rotate(-90 246 685)">1.316</text>
<text x="252" y="685" transform="rotate(-90 252 685)">1.393</text>
<text x="257" y="685" transform="rotate(-90 257 685)">1.638</text>
<text x="263" y="685" transform="rotate(-90 263 685)">2.375</text>
<text x="279" y="685" transform="rotate(-90 279 685)">3.751</text>
<text x="285" y="685" transform="rotate(-90 285 685)">3.996</text>
<text x="290" y="685" transform="rotate(-90 290 685)">4.072</text>
<text x="296" y="685" transform="rotate(-90 296 685)">4.121</text>
<text x="302" y="685" transform="rotate(-90 302 685)">4.183</text>
<text x="307" y="685" transform="rotate(-90 307 685)">4.258</text>
<text x="313" y="685" transform="rotate(-90 313 685)">4.321</text>
<text x="318" y="685" transform="rotate(-90 318 685)">4.375</text>
<text x="345" y="685" transform="rotate(-90 345 685)">5.875</text>
<text x="371" y="685" transform="rotate(-90 371 685)">7.375</text>
<text x="377" y="685" transform="rotate(-90 377 685)">7.430</text>
<text x="382" y="685" transform="rotate(-90 382 685)">7.492</text>
<text x="388" y="685" transform="rotate(-90 388 685)">7.567</text>
<text x="394" y="685" transform="rotate(-90 394 685)">7.630</text>
<text x="399" y="685" transform="rotate(-90 399 685)">7.678</text>
<text x="405" y="685" transform="rotate(-90 405 685)">7.755</text>
<text x="411" y="685" transform="rotate(-90 411 685)">8.000</text>
<text x="432" y="685" transform="rotate(-90 432 685)">9.375</text>
<text x="438" y="688" transform="rotate(-90 438 688)">10.064</text>
<text x="444" y="688" transform="rotate(-90 444 688)">10.113</text>
<text x="449" y="688" transform="rotate(-90 449 688)">10.358</text>
<text x="455" y="688" transform="rotate(-90 455 688)">10.434</text>
<text x="460" y="688" transform="rotate(-90 460 688)">10.483</text>
<text x="466" y="688" transform="rotate(-90 466 688)">10.545</text>
<text x="472" y="688" transform="rotate(-90 472 688)">10.620</text>
<text x="477" y="688" transform="rotate(-90 477 688)">10.683</text>
<text x="483" y="688" transform="rotate(-90 483 688)">11.375</text>
<text x="488" y="688" transform="rotate(-90 488 688)">11.625</text>
<text x="494" y="688" transform="rotate(-90 494 688)">11.750</text>
<text x="851" y="688" transform="rotate(-90 851 688)">8.048</text>
<text x="857" y="688" transform="rotate(-90 857 688)">8.000</text>
<text x="862" y="688" transform="rotate(-90 862 688)">7.937</text>
<text x="868" y="688" transform="rotate(-90 868 688)">7.857</text>
<text x="874" y="688" transform="rotate(-90 874 688)">7.678</text>
<text x="879" y="688" transform="rotate(-90 879 688)">7.630</text>
<text x="885" y="688" transform="rotate(-90 885 688)">7.567</text>
<text x="891" y="688" transform="rotate(-90 891 688)">7.487</text>
<text x="919" y="688" transform="rotate(-90 919 688)">5.875</text>
<text x="947" y="688" transform="rotate(-90 947 688)">4.263</text>
<text x="953" y="688" transform="rotate(-90 953 688)">4.183</text>
<text x="959" y="688" transform="rotate(-90 959 688)">4.121</text>
<text x="964" y="688" transform="rotate(-90 964 688)">4.072</text>
<text x="970" y="688" transform="rotate(-90 970 688)">3.893</text>
<text x="975" y="688" transform="rotate(-90 975 688)">3.813</text>
<text x="981" y="688" transform="rotate(-90 981 688)">3.751</text>
<text x="987" y="688" transform="rotate(-90 987 688)">3.702</text>
<text x="1013" y="688" transform="rotate(-90 1013 688)">1.686</text>
<text x="1018" y="688" transform="rotate(-90 1018 688)">1.638</text>
<text x="1024" y="688" transform="rotate(-90 1024 688)">1.575</text>
<text x="1030" y="688" transform="rotate(-90 1030 688)">1.495</text>
<text x="1035" y="688" transform="rotate(-90 1035 688)">1.316</text>
<text x="1041" y="688" transform="rotate(-90 1041 688)">1.268</text>
<text x="1047" y="688" transform="rotate(-90 1047 688)">1.205</text>
<text x="1052" y="688" transform="rotate(-90 1052 688)">1.125</text>
<text x="1063" y="688" transform="rotate(-90 1063 688)">0.375</text>
<text x="770" y="691" transform="rotate(-90 770 691)">11.750</text>
<text x="786" y="691" transform="rotate(-90 786 691)">10.625</text>
<text x="791" y="691" transform="rotate(-90 791 691)">10.545</text>
<text x="797" y="691" transform="rotate(-90 797 691)">10.483</text>
<text x="803" y="691" transform="rotate(-90 803 691)">10.434</text>
<text x="808" y="691" transform="rotate(-90 808 691)">10.255</text>
<text x="814" y="691" transform="rotate(-90 814 691)">10.175</text>
<text x="819" y="691" transform="rotate(-90 819 691)">10.113</text>
<text x="825" y="691" transform="rotate(-90 825 691)">10.064</text>
</g>
</svg>
